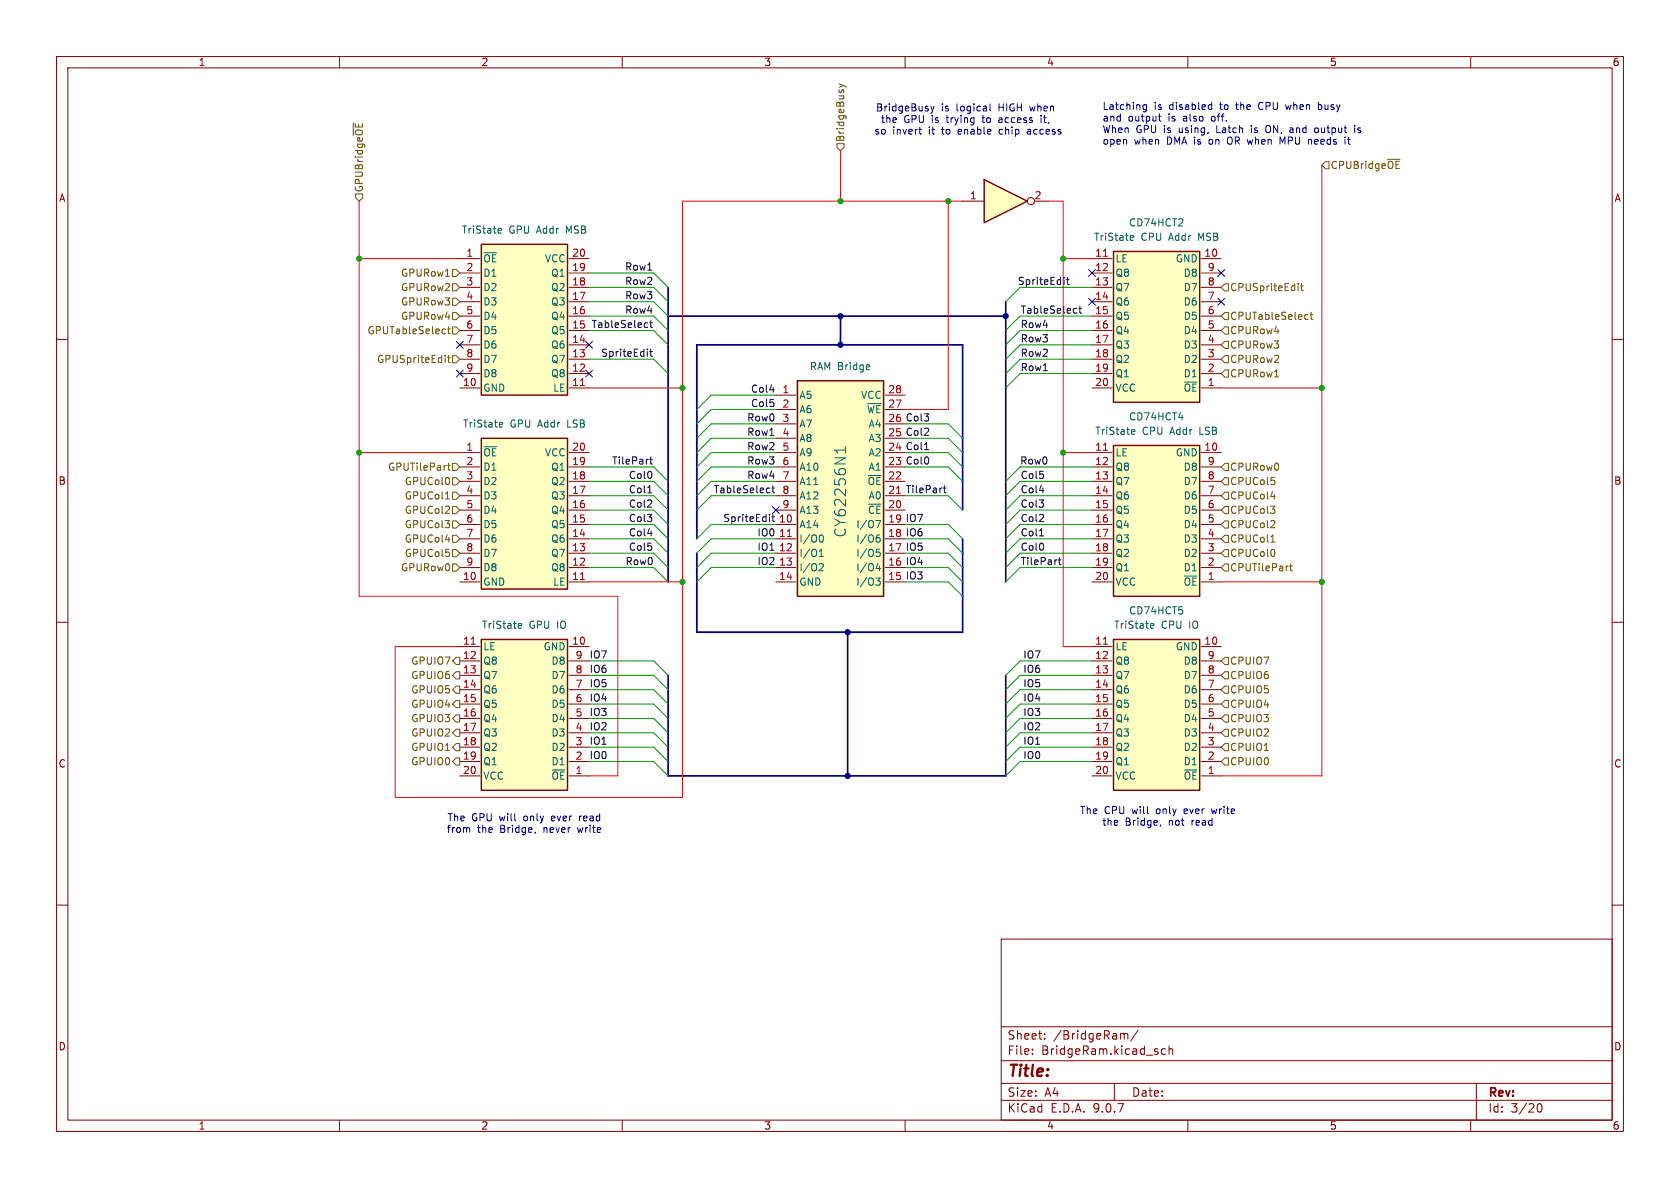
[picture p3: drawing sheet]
<svg xmlns="http://www.w3.org/2000/svg" width="297mm" height="210mm" viewBox="0 0 297 210" stroke-linecap="round" stroke-linejoin="round" font-family="sans-serif">
<g fill="none" stroke="#840000" stroke-width=".18">
<path d="M10 10h277v190h-277zM12 12h273v186h-273zM60 10v2M110 10v2M160 10v2M210 10v2M260 10v2M10 60h2M285 60h2M10 110h2M285 110h2M10 160h2"/>
<path d="M177 166h108v32h-108zM285 160h2M60 198v2M110 198v2M160 198v2M177 194.5h108M177 191.5h108M177 187.5h108M177 181.5h108M182.5 186.3v.1M182.5 185.5v.1M184.7 183.6v.1"/>
<path d="M184.7 182.8v.1M197 191.5v3M198.5 182.7l.2 .2M198.7 182.9v.8M198.7 182.9l.3-.2 .3 .1 .1 .9M201.2 182.1l-1.3 2M206 185.5l-.4-.1-.3 .3v.4l.2 .2h.5M206.7 185.5l.2-.1 .3 .1 .1 .9M206.7 184.9v1.5M210 198v2M260 198v2M261 191.5v6.5"/>
<path d="M271.7 195.7l.2-.5 .2-.1a.81 .81 0 0 1 .6 .6 .81 .81 0 0 1-.3 .8h-.4l-.3-.5"/>
</g>
<path d="M85.1 77.5h15.2v26.6h-15.2z" fill="#ffffc2"/>
<path d="M85.1 77.5h15.2v26.6h-15.2z" fill="none" stroke="#840000" stroke-width=".25"/>
<g fill="none" stroke="#840000" stroke-width=".18">
<path d="M81.3 80h3.5M81.3 82.6h3.5M81.3 85.1h3.5M81.3 87.6h3.5M81.3 90.2h3.5M81.3 92.7h3.5M81.3 95.3h3.5M81.3 97.8h3.5M100.6 80h3.5M100.6 82.6h3.5M100.6 85.1h3.5M100.6 87.6h3.5"/>
<path d="M100.6 90.2h3.5M100.6 92.7h3.5M100.6 95.3h3.5M100.6 97.8h3.5M81.3 100.3h3.5M81.3 102.9h3.5M100.6 100.3h3.5M100.6 102.9h3.5"/>
</g>
<path d="M102.6 102.5h.7" fill="none" stroke="#a90000" stroke-width=".18"/>
<path d="M88.4 74.7h.4l.1 .3-.6 .1M88.8 75.4l-.4 .1" fill="none" stroke="#006464" stroke-width=".18"/>
<path d="M85.1 113h15.2v26.7h-15.2z" fill="#ffffc2"/>
<path d="M85.1 113h15.2v26.7h-15.2z" fill="none" stroke="#840000" stroke-width=".25"/>
<g fill="none" stroke="#840000" stroke-width=".18">
<path d="M81.3 119.4h3.5M81.3 116.8h3.5M81.3 114.3h3.5M100.6 119.4h3.5M100.6 116.8h3.5M100.6 114.3h3.5M81.3 137.2h3.5M81.3 134.6h3.5M81.3 132.1h3.5M81.3 129.5h3.5M81.3 127h3.5M81.3 124.5h3.5"/>
<path d="M81.3 121.9h3.5M100.6 137.2h3.5M100.6 134.6h3.5M100.6 132.1h3.5M100.6 129.5h3.5M100.6 127h3.5M100.6 124.5h3.5M100.6 121.9h3.5"/>
</g>
<path d="M83.3 113.9h.7" fill="none" stroke="#a90000" stroke-width=".18"/>
<path d="M91.8 110.2l.4 .1v.2l-.6 .1M92.2 111l-.4 .1" fill="none" stroke="#006464" stroke-width=".18"/>
<path d="M174 31.8l7.6 3.8-7.6 3.8z" fill="#ffffc2"/>
<path d="M174 31.8l7.6 3.8-7.6 3.8z" fill="none" stroke="#840000" stroke-width=".25"/>
<g fill="none" stroke="#840000" stroke-width=".18">
<path d="M170.2 35.6h3.8M182.9 35.6h2.5"/>
<circle cx="182.2" cy="35.6" r=".63"/>
</g>
<path d="M85.1 43.2h15.2v26.7h-15.2z" fill="#ffffc2"/>
<path d="M85.1 43.2h15.2v26.7h-15.2z" fill="none" stroke="#840000" stroke-width=".25"/>
<g fill="none" stroke="#840000" stroke-width=".18">
<path d="M81.3 45.7h3.5M81.3 48.3h3.5M81.3 50.8h3.5M81.3 53.3h3.5M81.3 55.9h3.5M81.3 58.4h3.5M100.6 45.7h3.5M100.6 48.3h3.5M100.6 50.8h3.5M100.6 53.3h3.5M100.6 55.9h3.5M100.6 58.4h3.5"/>
<path d="M81.3 61h3.5M81.3 63.5h3.5M81.3 66h3.5M81.3 68.6h3.5M100.6 61h3.5M100.6 63.5h3.5M100.6 66h3.5M100.6 68.6h3.5"/>
</g>
<path d="M102.6 68.2h.7" fill="none" stroke="#a90000" stroke-width=".18"/>
<path d="M88.2 40.4h.4l.1 .3-.6 .1M88.6 41.2h-.4" fill="none" stroke="#006464" stroke-width=".18"/>
<path d="M196.8 113h15.3v26.7h-15.3z" fill="#ffffc2"/>
<path d="M196.8 113h15.3v26.7h-15.3z" fill="none" stroke="#840000" stroke-width=".25"/>
<g fill="none" stroke="#840000" stroke-width=".18">
<path d="M193 119.4h3.6M193 116.8h3.6M193 114.3h3.6M212.3 119.4h3.6M212.3 116.8h3.6M212.3 114.3h3.6M193 137.2h3.6M193 134.6h3.6M193 132.1h3.6M193 129.5h3.6M193 127h3.6M193 124.5h3.6"/>
<path d="M193 121.9h3.6M212.3 137.2h3.6M212.3 134.6h3.6M212.3 132.1h3.6M212.3 129.5h3.6M212.3 127h3.6M212.3 124.5h3.6M212.3 121.9h3.6"/>
</g>
<path d="M195.1 113.9h.7" fill="none" stroke="#a90000" stroke-width=".18"/>
<path d="M203.6 110.2l.3 .1 .1 .2-.6 .1M203.9 111l-.3 .1" fill="none" stroke="#006464" stroke-width=".18"/>
<path d="M196.8 78.7h15.3v26.7h-15.3z" fill="#ffffc2"/>
<path d="M196.8 78.7h15.3v26.7h-15.3z" fill="none" stroke="#840000" stroke-width=".25"/>
<g fill="none" stroke="#840000" stroke-width=".18">
<path d="M193 97.8h3.6M193 95.3h3.6M193 92.7h3.6M193 90.2h3.6M193 87.6h3.6M193 85.1h3.6M193 82.6h3.6M193 80h3.6M212.3 97.8h3.6M212.3 95.3h3.6M212.3 92.7h3.6M212.3 90.2h3.6"/>
<path d="M212.3 87.6h3.6M212.3 85.1h3.6M212.3 82.6h3.6M212.3 80h3.6M193 102.9h3.6M193 100.3h3.6M212.3 102.9h3.6M212.3 100.3h3.6"/>
</g>
<path d="M195.1 79.6h.7" fill="none" stroke="#a90000" stroke-width=".18"/>
<path d="M200.2 75.9l.4 .1v.2l-.6 .2M200.6 76.7l-.4 .1" fill="none" stroke="#006464" stroke-width=".18"/>
<path d="M196.8 44.5h15.3v26.6h-15.3z" fill="#ffffc2"/>
<path d="M196.8 44.5h15.3v26.6h-15.3z" fill="none" stroke="#840000" stroke-width=".25"/>
<g fill="none" stroke="#840000" stroke-width=".18">
<path d="M193 58.4h3.6M193 55.9h3.6M193 53.3h3.6M193 50.8h3.6M193 48.3h3.6M193 45.7h3.6M212.3 58.4h3.6M212.3 55.9h3.6M212.3 53.3h3.6M212.3 50.8h3.6M212.3 48.3h3.6M212.3 45.7h3.6"/>
<path d="M193 68.6h3.6M193 66h3.6M193 63.5h3.6M193 61h3.6M212.3 68.6h3.6M212.3 66h3.6M212.3 63.5h3.6M212.3 61h3.6"/>
</g>
<path d="M195.1 45.3h.7" fill="none" stroke="#a90000" stroke-width=".18"/>
<path d="M200 41.6l.4 .1v.2l-.6 .2M200.4 42.4l-.4 .1" fill="none" stroke="#006464" stroke-width=".18"/>
<path d="M141 67.3h15.2v38.1h-15.2z" fill="#ffffc2"/>
<path d="M141 67.3h15.2v38.1h-15.2z" fill="none" stroke="#840000" stroke-width=".25"/>
<g fill="none" stroke="#840000" stroke-width=".18">
<path d="M137.2 69.9h3.5M137.2 72.4h3.5M137.2 74.9h3.5M137.2 77.5h3.5M156.5 69.9h3.5M156.5 72.4h3.5M156.5 74.9h3.5M156.5 77.5h3.5M137.2 80h3.5M137.2 82.6h3.5M137.2 85.1h3.5M137.2 87.6h3.5"/>
<path d="M137.2 90.2h3.5M137.2 92.7h3.5M137.2 95.3h3.5M137.2 97.8h3.5M156.5 80h3.5M156.5 82.6h3.5M156.5 85.1h3.5M156.5 87.6h3.5M156.5 90.2h3.5M156.5 92.7h3.5M156.5 95.3h3.5M156.5 97.8h3.5"/>
<path d="M137.2 100.3h3.5M137.2 102.9h3.5M156.5 100.3h3.5M156.5 102.9h3.5"/>
</g>
<g fill="none" stroke="#006464" stroke-width=".18">
<path d="M149.5 79v1.1M149.5 79.6h-1.9l.5 .5M153.7 64.6l.1 .2-.6 .1M144.8 98.4h.8M144.8 97.5l.4-.4v1.3M145 94.6h.1a.68 .68 0 0 1 .5 .6 .68 .68 0 0 1-.5 .6h-.1M145 99.6l.4 .1 .2 .3-.8 .9h.8M154.8 92h.9l-.6 1.3M154.9 97.1h.7M155.1 97.6h.3l.2 .2-.1 .5-.4 .1M155.1 95h.3l.2 .3v.4l-.5 .1M155.2 99.6l-.3 .9h.8"/>
<path d="M155.5 94.6h-.4M154.8 102.2h.8l-.4 .5 .4 .1v.4l-.2 .2h-.4M155.5 100.1v.8"/>
</g>
<path d="M139.2 94.8h.7" fill="none" stroke="#a90000" stroke-width=".18"/>
<g fill="none" stroke="#725600" stroke-width=".18">
<path d="M148.3 14.8l.9 .3M149.2 15.1l-.9 .3M149.2 15.1l.4 .3M62.9 34.3h1.2v.6l-.6 .7-.6-.7zM148 25.4h1.2v.6l-.6 .7-.6-.7zM234.3 28.6h.6v1.2h-.6l-.6-.6zM78.4 58.2h.4M78.8 58.9l-.4 .1M78.8 48.8h.7M79.1 58.2h.5M79.3 57.7v1.1l.3 .2M80 57.8h.6l.7 .6-.7 .7h-.6z"/>
<path d="M80 47.6h.6l.7 .7-.7 .6h-.6zM80 52.7h.6l.7 .6-.7 .7h-.6zM80 50.2h.6l.7 .6-.7 .6h-.6zM80 55.2h.6l.7 .7-.7 .6h-.6zM215.9 50.8l.6-.6h.7v1.2h-.7zM216.5 55.2h.7v1.3h-.7l-.6-.6zM216.5 57.8h.7v1.3h-.7l-.6-.7zM229.5 50.1v.1M229.5 50.5v.9M229.9 50.5h.5M230.1 50.1v1.1l.3 .2M230.9 55.6l.3 .1"/>
<path d="M231.2 56.4l-.3 .1M231.6 55.6h.5M231.8 55.2v1.1l.3 .2M78.7 62.8v.1M78.7 63.2v.9M79.1 63.2h.5M79.3 62.8v1.1l.3 .2M80 62.9h.6l.7 .6-.7 .6h-.6zM215.9 66l.6-.6h.7v1.3h-.7zM215.9 61l.6-.7h.7v1.3h-.7zM216.5 62.9h.7v1.2h-.7l-.6-.6zM225.3 66.6h.7"/>
<path d="M78.7 90.7h.8M78.8 88.2h.7M78.8 95.4h.7M79.1 82.3h.5M79.3 81.9v1l.3 .2M79.4 84.6v.8M79.4 89.6v.4M79.4 97.7v.5M80 99.7h.6l.7 .6-.7 .7h-.6zM80 87h.6l.7 .6-.7 .7h-.6zM80 84.5h.6l.7 .6-.7 .6h-.6zM80 81.9h.6l.7 .7-.7 .6h-.6z"/>
<path d="M80 92.1h.6l.7 .6-.7 .6h-.6zM80 89.5h.6l.7 .7-.7 .6h-.6zM80 97.2h.6l.7 .6-.7 .6h-.6zM80 94.6h.6l.7 .7-.7 .6h-.6zM215.9 95.3l.6-.7h.7v1.3h-.7zM215.9 85.1l.6-.6h.7v1.2h-.7zM216.5 92.1h.7v1.2h-.7l-.6-.6zM216.5 87h.7v1.3h-.7l-.6-.7zM216.5 97.2h.7v1.2h-.7l-.6-.6zM216.5 81.9h.7v1.3h-.7l-.6-.6zM216.5 89.5h.7v1.3h-.7l-.6-.6zM224.6 89.5h.8l-.4 .5"/>
<path d="M224.7 87.8h.7M224.7 95.8h.7M224.7 84.4h.6M224.9 94.7l.1-.1v1.2M225.3 92.1l.1 .2-.1 .3-.7 .7h.8M225.3 84.9l.1 .2-.1 .5M225.3 90l.1 .2-.1 .5M225.3 97.2l.1 .4-.1 .6M228.2 99.6v1.1l.3 .2M80.6 118.7h.7v1.3h-.7l-.6-.6zM80.6 116.2h.7v1.3h-.7l-.6-.7zM215.9 119.4l.6-.7h.7v1.3h-.7z"/>
<path d="M215.9 100.3l.6-.6h.7v1.3h-.7zM216.5 116.2h.7v1.3h-.7l-.6-.7zM228 100.1h.5M80 127l.6-.6h.7v1.2h-.7zM80.6 123.8h.7v1.3h-.7l-.6-.6zM80.6 121.3h.7v1.3h-.7l-.6-.7zM80.6 128.9h.7v1.3h-.7l-.6-.7zM80.6 131.4h.7v1.3h-.7l-.6-.6zM80.6 134h.7v1.3h-.7l-.6-.7zM215.9 134.6l.6-.6h.7v1.3h-.7zM215.9 124.5l.6-.7h.7v1.3h-.7zM216.5 126.4h.7v1.2h-.7l-.6-.6z"/>
<path d="M216.5 131.4h.7v1.3h-.7l-.6-.6zM216.5 128.9h.7v1.3h-.7l-.6-.7zM216.5 121.3h.7v1.3h-.7l-.6-.7zM223.5 132.7h.7"/>
</g>
<g fill="none" stroke="#0f0f0f" stroke-width=".18">
<path d="M114.4 57.1h.1M114.5 57.8l-.1 .1M114.5 47.7h.7M114.9 57.1h.4M115 56.6v1.1l.3 .2M188.1 49v.1M188.1 49.4v.9M188.5 49.4h.5M188.7 49v1.1l.3 .2M190.2 54.5l.2 .1M190.4 55.3l-.2 .1M190.7 54.5h.5"/>
<path d="M190.9 54.1v1.1l.3 .2M114.4 61.7v.1M114.4 62.1v.9M114.9 62.1h.4M115 61.7v1.1l.3 .2M136.1 68.9h.8M136.1 77h.7M163.4 79.5h.8M184.4 65.5h.8M114.5 94.3h.8M114.5 87.1h.7M114.9 81.2h.4"/>
<path d="M115 80.8v1.1l.3 .1M136 86.3h.1M136 90.9v.1M136 91.4v.8M136.1 87.1h-.1M136.5 86.3h.4M136.5 91.4h.4M136.6 85.8v1.1l.3 .2M136.6 90.9v1.1l.3 .2M166.8 86.3h.5M167 85.8v1.1l.3 .2M183.8 94.7h.7"/>
<path d="M183.8 86.7h.8M187.1 99h.5M187.3 98.5v1.1l.3 .2"/>
</g>
<path d="M118.1 55.9h59.7M118.1 50.8v52.1M148.6 55.9v5.1M177.8 53.3v49.6M170.2 90.2v-29.2h-47v34.3M170.2 95.3v16.5h-47v-14M118.1 119.4v17.8h59.7v-17.8M149.9 111.8v25.4" fill="none" stroke="#000084" stroke-width=".3"/>
<g fill="none" stroke="#ff0200" stroke-width=".18">
<path d="M63.5 35.6v69.8h45.7v31.8h-5.1M148.6 26.7v8.9M167.6 35.6v36.8h-7.6M170.2 35.6h-49.6v105.4h-50.8v-26.7h11.5M185.4 35.6h2.6v78.7h5M233.7 29.2v108h-17.8M63.5 45.7h17.8M188 45.7h5M104.1 68.6h16.5M215.9 68.6h17.8M63.5 80h17.8M188 80h5"/>
<path d="M104.1 102.9h16.5M215.9 102.9h17.8"/>
</g>
<g fill="none" stroke="#009600" stroke-width=".18">
<path d="M104.1 58.4h11.5l2.5 2.6M104.1 48.3h11.5l2.5 2.5M104.1 55.9h11.5l2.5 2.5M104.1 50.8h11.5l2.5 2.5M104.1 53.3h11.5l2.5 2.6M193 58.4h-12.7l-2.5 2.6M193 55.9h-12.7l-2.5 2.5M193 50.8h-12.7l-2.5 2.5M104.1 63.5h11.5l2.5 2.5M137.2 77.5h-11.5l-2.5 2.5M137.2 74.9h-11.5l-2.5 2.6M137.2 69.9h-11.5l-2.5 2.5"/>
<path d="M137.2 72.4h-11.5l-2.5 2.5M160 77.5h7.6l2.6 2.5M160 74.9h7.6l2.6 2.6M193 63.5h-12.7l-2.5 2.5M193 66h-12.7l-2.5 2.6M193 61h-12.7l-2.5 2.5M104.1 97.8h11.5l2.5 2.5M104.1 95.3h11.5l2.5 2.5M104.1 92.7h11.5l2.5 2.6M104.1 82.6h11.5l2.5 2.5M104.1 85.1h11.5l2.5 2.5M104.1 87.6h11.5l2.5 2.6"/>
<path d="M104.1 90.2h11.5l2.5 2.5M137.2 97.8h-11.5l-2.5 2.5M137.2 95.3h-11.5l-2.5 2.5M137.2 92.7h-11.5l-2.5 2.6M137.2 82.6h-11.5l-2.5 2.5M137.2 80h-11.5l-2.5 2.6M137.2 85.1h-11.5l-2.5 2.5M137.2 87.6h-11.5l-2.5 2.6M160 97.8h7.6l2.6 2.5M160 95.3h7.6l2.6 2.5M160 92.7h7.6l2.6 2.6M160 82.6h7.6l2.6 2.5"/>
<path d="M160 80h7.6l2.6 2.6M160 87.6h7.6l2.6 2.6M193 97.8h-12.7l-2.5 2.5M193 95.3h-12.7l-2.5 2.5M193 92.7h-12.7l-2.5 2.6M193 82.6h-12.7l-2.5 2.5M193 85.1h-12.7l-2.5 2.5M193 87.6h-12.7l-2.5 2.6M193 90.2h-12.7l-2.5 2.5M104.1 100.3h11.5l2.5 2.6M104.1 116.8h11.5l2.5 2.6M104.1 119.4h11.5l2.5 2.5"/>
<path d="M137.2 100.3h-11.5l-2.5 2.6M160 102.9h7.6l2.6 2.5M160 100.3h7.6l2.6 2.6M193 100.3h-12.7l-2.5 2.6M193 116.8h-12.7l-2.5 2.6M193 119.4h-12.7l-2.5 2.5M104.1 134.6h11.5l2.5 2.6M104.1 132.1h11.5l2.5 2.5M104.1 129.5h11.5l2.5 2.6M104.1 127h11.5l2.5 2.5M104.1 121.9h11.5l2.5 2.6M104.1 124.5h11.5l2.5 2.5"/>
<path d="M193 134.6h-12.7l-2.5 2.6M193 132.1h-12.7l-2.5 2.5M193 129.5h-12.7l-2.5 2.6M193 127h-12.7l-2.5 2.5M193 121.9h-12.7l-2.5 2.6M193 124.5h-12.7l-2.5 2.5"/>
</g>
<g fill="none" stroke="#000084" stroke-width=".18">
<path d="M192.4 52.7l1.2 1.2M192.4 47.7l1.2 1.2M193.6 52.7l-1.2 1.2M193.6 47.7l-1.2 1.2M215.3 52.7l1.2 1.2M215.3 47.7l1.2 1.2M216.5 52.7l-1.2 1.2M216.5 47.7l-1.2 1.2M80.7 65.4l1.2 1.2M80.7 60.4l1.2 1.2M81.9 65.4l-1.2 1.2M81.9 60.4l-1.2 1.2"/>
<path d="M103.5 60.4l1.2 1.2M103.5 65.4l1.2 1.2M104.7 60.4l-1.2 1.2M104.7 65.4l-1.2 1.2M136.6 89.6l1.2 1.2M137.8 89.6l-1.2 1.2"/>
</g>
<g fill="none" stroke="#0000c2" stroke-width=".18">
<path d="M164.5 18.8l.3 .8M164.8 19.6l-.3 .4M165.1 18.8l-.3 .8M175 18.4v1l.2 .2M202.7 18.5v1l-.3 .3-.3-.1M202.7 18.6l-.4-.1-.2 .3 .1 .5h.5M213.8 18.5l.4 .1M214.2 19.3l-.4 .1M214.2 18.1v1.3M222.7 18.2l-.2 .4 .2 .7M227.3 18.5l.2 .9 .3-.6M233.1 18.6l.3-.1 .2 .1"/>
<path d="M233.1 18.1v1.3M233.6 19.2l-.2 .2-.3-.1M162.4 22.9h.5M162.7 23.6l.2 .1M176.7 20.8l-.1 .1M176.7 21.2l-.2 .2 .2 .3M176.9 22.9l-.3 .2v.4l.3 .2M182 22.9h-.3M182.1 23.2h-.3l-.2 .2 .1 .2 .4 .1M184 20.8v.9M204.8 20.6h.5M205 20.1v1.1l.3 .2"/>
<path d="M217.2 24.3a.9 .9 0 0 0 0 1.1M221.2 22.2v.1M221.2 22.6v.8M224.3 22.2a.43 .43 0 0 0-.5 .4v.4a.43 .43 0 0 0 .5 .4M227.2 24.2l-.5 .9-.4-.9v1.3M228.2 22.6l.3 .1M228.6 23.4h-.4M228.6 22.9l-.4 .1M231.7 24.6l.2 .2v.7M232.5 22.7l.3-.1 .3 .2-.1 .5-.2 .1h-.3M238.4 24.2v1.1l.3 .2M239.5 22.2v.1"/>
<path d="M239.5 22.6v.8M240.5 22.7l-.3-.1-.2 .2 .1 .2 .4 .1v.3h-.5M82.9 146.3l.1 .2v.6M94.6 147.1v.2M102.4 144.3v.8M102.7 144.3l-.3 .2M205.2 145.8l-.1 .3M214.2 143l.2 .8"/>
</g>
<g fill="#009600" stroke="#009600" stroke-width=".18">
<circle cx="120.6" cy="68.6" r=".46"/>
<circle cx="63.5" cy="45.7" r=".46"/>
<circle cx="120.6" cy="102.9" r=".46"/>
<circle cx="63.5" cy="80" r=".46"/>
<circle cx="188" cy="45.7" r=".46"/>
<circle cx="148.6" cy="35.6" r=".46"/>
<circle cx="167.6" cy="35.6" r=".46"/>
<circle cx="188" cy="80" r=".46"/>
<circle cx="233.7" cy="102.9" r=".46"/>
<circle cx="233.7" cy="68.6" r=".46"/>
</g>
<g fill="#000084" stroke="#000084" stroke-width=".18">
<circle cx="148.6" cy="61" r=".46"/>
<circle cx="148.6" cy="55.9" r=".46"/>
<circle cx="177.8" cy="55.9" r=".46"/>
<circle cx="149.9" cy="137.2" r=".46"/>
<circle cx="149.9" cy="111.8" r=".46"/>
</g>
<text font-size="2.8" fill="#840000" x="178" y="190.9">Title:</text>
<text font-size="2.7" fill="#006464" x="149.8" y="95.1" transform="rotate(-90 149.8 95.1)">CY62256N1</text>
<g font-size="2.1" fill="#840000">
<text x="178" y="184">Sheet:</text>
<text x="186.2" y="184">/BridgeRam/</text>
<text x="178" y="186.7">File:</text>
<text x="184.1" y="186.7">BridgeRam.kicad_sch</text>
<text x="178" y="196.9">KiCad</text>
<text x="178" y="194.1">Size:</text>
<text x="184.7" y="194.1">A4</text>
<text x="185.7" y="196.9">E.D.A.</text>
<text x="193.3" y="196.9">9.0.7</text>
<text x="200" y="194.1">Date:</text>
<text x="263" y="194.3">Rev:</text>
<text x="263" y="196.9">Id:</text>
<text x="267.1" y="196.9">3/20</text>
</g>
<g font-size="1.8" fill="#840000">
<text x="35" y="11.9">1</text>
<text x="85" y="11.9">2</text>
<text x="135" y="11.9">3</text>
<text x="185" y="11.9">4</text>
<text x="235" y="11.9">5</text>
<text x="285" y="11.9">6</text>
<text x="10.3" y="35.9">A</text>
<text x="285.3" y="35.9">A</text>
<text x="10.3" y="85.9">B</text>
<text x="285.3" y="85.9">B</text>
<text x="10.3" y="135.9">C</text>
<text x="285.3" y="135.9">C</text>
<text x="10.3" y="185.9">D</text>
<text x="285.3" y="185.9">D</text>
<text x="35" y="199.9">1</text>
<text x="85" y="199.9">2</text>
<text x="135" y="199.9">3</text>
<text x="185" y="199.9">4</text>
<text x="235" y="199.9">5</text>
<text x="285" y="199.9">6</text>
</g>
<g font-size="1.8" fill="#0000c2">
<text x="154.5" y="24">so</text>
<text x="154.8" y="19.9">BridgeBusy</text>
<text x="155.6" y="21.9">the</text>
<text x="157.8" y="24">invert</text>
<text x="159.8" y="21.9">GPU is</text>
<text x="164.3" y="24">it</text>
<text x="166.4" y="19.9">is</text>
<text x="166.8" y="24">to</text>
<text x="167.6" y="21.9">trying</text>
<text x="169.2" y="19.9">logical</text>
<text x="169.9" y="24">enable</text>
<text x="174.2" y="21.9">to</text>
<text x="176.8" y="19.9">HIGH</text>
<text x="177.2" y="21.9">access</text>
<text x="177.3" y="24">chip</text>
<text x="182.5" y="24">access</text>
<text x="182.6" y="19.9">when</text>
<text x="184.9" y="21.9">it,</text>
<text x="194.8" y="19.6">Latching</text>
<text x="194.8" y="21.7">and</text>
<text x="194.8" y="23.7">When</text>
<text x="199.4" y="21.7">output</text>
<text x="200.8" y="23.7">GPU is</text>
<text x="204" y="19.6">is</text>
<text x="206.7" y="21.7">is</text>
<text x="206.8" y="19.6">disabled</text>
<text x="208.7" y="23.7">using,</text>
<text x="209.5" y="21.7">also</text>
<text x="214.6" y="21.7">off.</text>
<text x="215.5" y="23.7">Latch</text>
<text x="216" y="19.6">to</text>
<text x="219" y="19.6">the</text>
<text x="221.8" y="23.7">is</text>
<text x="223.2" y="19.6">CPU</text>
<text x="224.6" y="23.7">ON,</text>
<text x="228.2" y="19.6">when</text>
<text x="229.1" y="23.7">and</text>
<text x="233.7" y="23.7">output</text>
<text x="234.1" y="19.6">busy</text>
<text x="194.8" y="25.8">open</text>
<text x="200.5" y="25.8">when</text>
<text x="206.4" y="25.8">DMA is</text>
<text x="214.2" y="25.8">on</text>
<text x="217.7" y="25.8">OR when</text>
<text x="227.3" y="25.8">MPU</text>
<text x="232.5" y="25.8">needs</text>
<text x="78.9" y="147.4">from</text>
<text x="79" y="145.4">The</text>
<text x="83.4" y="145.4">GPU will</text>
<text x="84.4" y="147.4">the</text>
<text x="88.5" y="147.4">Bridge,</text>
<text x="92.9" y="145.4">only</text>
<text x="96.4" y="147.4">never</text>
<text x="98" y="145.4">ever</text>
<text x="102.6" y="147.4">write</text>
<text x="103.1" y="145.4">read</text>
<text x="190.8" y="144.1">The</text>
<text x="194.8" y="146.2">the</text>
<text x="195.2" y="144.1">CPU</text>
<text x="198.9" y="146.2">Bridge,</text>
<text x="200.3" y="144.1">will</text>
<text x="204.7" y="144.1">only</text>
<text x="206.7" y="146.2">not</text>
<text x="209.8" y="144.1">ever</text>
<text x="210.9" y="146.2">read</text>
<text x="214.9" y="144.1">write</text>
</g>
<g font-size="1.8" fill="#725600">
<text x="149.5" y="25.2" transform="rotate(-90 149.5 25.2)">BridgeBusy</text>
<text x="64.4" y="34.1" transform="rotate(-90 64.4 34.1)">GPUBridge~{OE}</text>
<text x="235.1" y="30.1">CPUBridge~{OE}</text>
<text x="70.8" y="49.1">GPURow1</text>
<text x="70.8" y="51.7">GPURow2</text>
<text x="217.4" y="51.7">CPUSpriteEdit</text>
<text x="64.9" y="59.3">GPUTableSelect</text>
<text x="70.8" y="54.2">GPURow3</text>
<text x="70.8" y="56.7">GPURow4</text>
<text x="217.4" y="56.7">CPUTableSelect</text>
<text x="217.4" y="59.3">CPURow4</text>
<text x="66.6" y="64.4">GPUSpriteEdit</text>
<text x="217.4" y="64.4">CPURow2</text>
<text x="217.4" y="61.8">CPURow3</text>
<text x="217.4" y="66.9">CPURow1</text>
<text x="68.5" y="83.4">GPUTilePart</text>
<text x="217.4" y="83.4">CPURow0</text>
<text x="71.5" y="88.5">GPUCol1</text>
<text x="71.5" y="86">GPUCol0</text>
<text x="217.4" y="88.5">CPUCol4</text>
<text x="217.4" y="86">CPUCol5</text>
<text x="71.5" y="93.6">GPUCol3</text>
<text x="71.5" y="91">GPUCol2</text>
<text x="217.4" y="93.6">CPUCol2</text>
<text x="217.4" y="91">CPUCol3</text>
<text x="70.8" y="101.2">GPURow0</text>
<text x="71.5" y="98.7">GPUCol5</text>
<text x="71.5" y="96.1">GPUCol4</text>
<text x="217.4" y="98.7">CPUCol0</text>
<text x="217.4" y="96.1">CPUCol1</text>
<text x="217.4" y="101.2">CPUTilePart</text>
<text x="72.6" y="117.7">GPUIO7</text>
<text x="217.4" y="117.7">CPUIO7</text>
<text x="72.6" y="125.3">GPUIO4</text>
<text x="72.6" y="120.2">GPUIO6</text>
<text x="72.6" y="122.8">GPUIO5</text>
<text x="217.4" y="120.2">CPUIO6</text>
<text x="217.4" y="125.3">CPUIO4</text>
<text x="217.4" y="122.8">CPUIO5</text>
<text x="72.6" y="127.9">GPUIO3</text>
<text x="72.6" y="130.4">GPUIO2</text>
<text x="217.4" y="127.9">CPUIO3</text>
<text x="217.4" y="130.4">CPUIO2</text>
<text x="72.6" y="132.9">GPUIO1</text>
<text x="72.6" y="135.5">GPUIO0</text>
<text x="217.4" y="132.9">CPUIO1</text>
<text x="217.4" y="135.5">CPUIO0</text>
</g>
<g font-size="1.8" fill="#a90000">
<text x="171.4" y="35.3">1</text>
<text x="182.8" y="35.3">2</text>
<text x="82.4" y="45.5">1</text>
<text x="101.1" y="45.5">20</text>
<text x="193.5" y="45.5">11</text>
<text x="212.8" y="45.5">10</text>
<text x="82.4" y="48">2</text>
<text x="82.4" y="50.5">3</text>
<text x="82.4" y="53.1">4</text>
<text x="101.1" y="48">19</text>
<text x="101.1" y="50.5">18</text>
<text x="101.1" y="53.1">17</text>
<text x="193.5" y="53.1">14</text>
<text x="193.5" y="50.5">13</text>
<text x="193.5" y="48">12</text>
<text x="213.4" y="53.1">7</text>
<text x="213.4" y="50.5">8</text>
<text x="213.4" y="48">9</text>
<text x="82.4" y="55.6">5</text>
<text x="82.4" y="58.2">6</text>
<text x="101.1" y="55.6">16</text>
<text x="101.1" y="58.2">15</text>
<text x="193.5" y="58.2">16</text>
<text x="193.5" y="55.6">15</text>
<text x="213.4" y="58.2">5</text>
<text x="213.4" y="55.6">6</text>
<text x="82.4" y="60.7">7</text>
<text x="82.4" y="63.2">8</text>
<text x="82.4" y="65.8">9</text>
<text x="101.1" y="60.7">14</text>
<text x="101.1" y="63.2">13</text>
<text x="101.1" y="65.8">12</text>
<text x="193.5" y="65.8">19</text>
<text x="193.5" y="63.2">18</text>
<text x="193.5" y="60.7">17</text>
<text x="213.4" y="65.8">2</text>
<text x="213.4" y="63.2">3</text>
<text x="213.4" y="60.7">4</text>
<text x="81.7" y="68.3">10</text>
<text x="101.1" y="68.3">11</text>
<text x="138.2" y="69.6">1</text>
<text x="156.9" y="69.6">28</text>
<text x="193.5" y="68.3">20</text>
<text x="213.4" y="68.3">1</text>
<text x="138.2" y="72.1">2</text>
<text x="138.2" y="74.7">3</text>
<text x="138.2" y="77.2">4</text>
<text x="153.2" y="73.3">~{WE}</text>
<text x="156.9" y="72.1">27</text>
<text x="82.4" y="79.8">1</text>
<text x="82.4" y="82.3">2</text>
<text x="101.1" y="79.8">20</text>
<text x="101.1" y="82.3">19</text>
<text x="138.2" y="79.8">5</text>
<text x="138.2" y="82.3">6</text>
<text x="193.5" y="82.3">12</text>
<text x="193.5" y="79.8">11</text>
<text x="212.8" y="79.8">10</text>
<text x="213.4" y="82.3">9</text>
<text x="82.4" y="84.8">3</text>
<text x="82.4" y="87.4">4</text>
<text x="82.4" y="89.9">5</text>
<text x="101.1" y="84.8">18</text>
<text x="101.1" y="87.4">17</text>
<text x="101.1" y="89.9">16</text>
<text x="138.2" y="84.8">7</text>
<text x="138.2" y="87.4">8</text>
<text x="138.2" y="89.9">9</text>
<text x="153.3" y="86">~{OE}</text>
<text x="156.9" y="84.8">22</text>
<text x="156.9" y="89.9">20</text>
<text x="193.5" y="89.9">15</text>
<text x="193.5" y="87.4">14</text>
<text x="193.5" y="84.8">13</text>
<text x="213.4" y="89.9">6</text>
<text x="213.4" y="87.4">7</text>
<text x="213.4" y="84.8">8</text>
<text x="82.4" y="92.5">6</text>
<text x="82.4" y="95">7</text>
<text x="101.1" y="92.5">15</text>
<text x="101.1" y="95">14</text>
<text x="137.6" y="92.5">10</text>
<text x="137.6" y="95">11</text>
<text x="153.3" y="91">~{CE}</text>
<text x="193.5" y="95">17</text>
<text x="193.5" y="92.5">16</text>
<text x="213.4" y="95">4</text>
<text x="213.4" y="92.5">5</text>
<text x="82.4" y="97.5">8</text>
<text x="82.4" y="100.1">9</text>
<text x="101.1" y="97.5">13</text>
<text x="101.1" y="100.1">12</text>
<text x="137.6" y="97.5">12</text>
<text x="137.6" y="100.1">13</text>
<text x="193.5" y="100.1">19</text>
<text x="193.5" y="97.5">18</text>
<text x="213.4" y="100.1">2</text>
<text x="213.4" y="97.5">3</text>
<text x="81.7" y="102.6">10</text>
<text x="101.1" y="102.6">11</text>
<text x="137.6" y="102.6">14</text>
<text x="193.5" y="102.6">20</text>
<text x="213.4" y="102.6">1</text>
<text x="81.7" y="119.1">13</text>
<text x="81.7" y="116.6">12</text>
<text x="81.7" y="114">11</text>
<text x="101.1" y="114">10</text>
<text x="101.7" y="119.1">8</text>
<text x="101.7" y="116.6">9</text>
<text x="193.5" y="119.1">13</text>
<text x="193.5" y="116.6">12</text>
<text x="193.5" y="114">11</text>
<text x="212.8" y="114">10</text>
<text x="213.4" y="119.1">8</text>
<text x="213.4" y="116.6">9</text>
<text x="81.7" y="124.2">15</text>
<text x="81.7" y="121.7">14</text>
<text x="101.7" y="124.2">6</text>
<text x="101.7" y="121.7">7</text>
<text x="193.5" y="124.2">15</text>
<text x="193.5" y="121.7">14</text>
<text x="213.4" y="124.2">6</text>
<text x="213.4" y="121.7">7</text>
<text x="81.7" y="131.8">18</text>
<text x="81.7" y="129.3">17</text>
<text x="81.7" y="126.7">16</text>
<text x="101.7" y="131.8">3</text>
<text x="101.7" y="129.3">4</text>
<text x="101.7" y="126.7">5</text>
<text x="193.5" y="131.8">18</text>
<text x="193.5" y="129.3">17</text>
<text x="193.5" y="126.7">16</text>
<text x="213.4" y="131.8">3</text>
<text x="213.4" y="129.3">4</text>
<text x="213.4" y="126.7">5</text>
<text x="81.7" y="136.9">20</text>
<text x="81.7" y="134.4">19</text>
<text x="101.7" y="136.9">1</text>
<text x="101.7" y="134.4">2</text>
<text x="193.5" y="136.9">20</text>
<text x="193.5" y="134.4">19</text>
<text x="213.4" y="136.9">1</text>
<text x="213.4" y="134.4">2</text>
</g>
<g font-size="1.8" fill="#006464">
<text x="81.5" y="41.5">TriState</text>
<text x="90" y="41.5">GPU Addr</text>
<text x="100.4" y="41.5">MSB</text>
<text x="199.5" y="40.2">CD74HCT2</text>
<text x="85.3" y="46.6">~{OE}</text>
<text x="96.2" y="46.6">VCC</text>
<text x="193.3" y="42.8">TriState</text>
<text x="197.1" y="46.6">LE</text>
<text x="201.7" y="42.8">CPU</text>
<text x="206.8" y="42.8">Addr</text>
<text x="207.8" y="46.6">GND</text>
<text x="212.1" y="42.8">MSB</text>
<text x="85.3" y="49.1">D1</text>
<text x="85.3" y="51.7">D2</text>
<text x="97.3" y="49.1">Q1</text>
<text x="97.3" y="51.7">Q2</text>
<text x="197.1" y="51.7">Q7</text>
<text x="197.1" y="49.1">Q8</text>
<text x="209.2" y="51.7">D7</text>
<text x="209.2" y="49.1">D8</text>
<text x="85.3" y="54.2">D3</text>
<text x="85.3" y="56.7">D4</text>
<text x="85.3" y="59.3">D5</text>
<text x="97.3" y="54.2">Q3</text>
<text x="97.3" y="56.7">Q4</text>
<text x="97.3" y="59.3">Q5</text>
<text x="197.1" y="59.3">Q4</text>
<text x="197.1" y="56.7">Q5</text>
<text x="197.1" y="54.2">Q6</text>
<text x="209.2" y="59.3">D4</text>
<text x="209.2" y="56.7">D5</text>
<text x="209.2" y="54.2">D6</text>
<text x="85.3" y="61.8">D6</text>
<text x="85.3" y="64.4">D7</text>
<text x="97.3" y="61.8">Q6</text>
<text x="97.3" y="64.4">Q7</text>
<text x="143.1" y="65.6">RAM Bridge</text>
<text x="197.1" y="64.4">Q2</text>
<text x="197.1" y="61.8">Q3</text>
<text x="209.2" y="64.4">D2</text>
<text x="209.2" y="61.8">D3</text>
<text x="85.3" y="66.9">D8</text>
<text x="85.3" y="69.4">GND</text>
<text x="97.3" y="66.9">Q8</text>
<text x="97.7" y="69.4">LE</text>
<text x="141.2" y="70.7">A5</text>
<text x="152.1" y="70.7">VCC</text>
<text x="197.1" y="69.4">VCC</text>
<text x="197.1" y="66.9">Q1</text>
<text x="209.2" y="69.4">~{OE}</text>
<text x="209.2" y="66.9">D1</text>
<text x="81.8" y="75.8">TriState</text>
<text x="90.2" y="75.8">GPU Addr</text>
<text x="100.6" y="75.8">LSB</text>
<text x="141.2" y="73.3">A6</text>
<text x="141.2" y="75.8">A7</text>
<text x="153.5" y="75.8">A4</text>
<text x="193.5" y="77.1">TriState</text>
<text x="199.5" y="74.5">CD74HCT4</text>
<text x="201.9" y="77.1">CPU</text>
<text x="207" y="77.1">Addr</text>
<text x="212.3" y="77.1">LSB</text>
<text x="85.3" y="80.9">~{OE}</text>
<text x="85.3" y="83.4">D1</text>
<text x="96.2" y="80.9">VCC</text>
<text x="97.3" y="83.4">Q1</text>
<text x="141.2" y="78.3">A8</text>
<text x="141.2" y="80.9">A9</text>
<text x="141.2" y="83.4">A10</text>
<text x="153.5" y="78.3">A3</text>
<text x="153.5" y="80.9">A2</text>
<text x="153.5" y="83.4">A1</text>
<text x="197.1" y="83.4">Q8</text>
<text x="197.1" y="80.9">LE</text>
<text x="207.8" y="80.9">GND</text>
<text x="209.2" y="83.4">D8</text>
<text x="85.3" y="86">D2</text>
<text x="85.3" y="88.5">D3</text>
<text x="97.3" y="86">Q2</text>
<text x="97.3" y="88.5">Q3</text>
<text x="141.2" y="86">A11</text>
<text x="141.2" y="88.5">A12</text>
<text x="153.5" y="88.5">A0</text>
<text x="197.1" y="88.5">Q6</text>
<text x="197.1" y="86">Q7</text>
<text x="209.2" y="88.5">D6</text>
<text x="209.2" y="86">D7</text>
<text x="85.3" y="91">D4</text>
<text x="85.3" y="93.6">D5</text>
<text x="97.3" y="91">Q4</text>
<text x="97.3" y="93.6">Q5</text>
<text x="141.2" y="91">A13</text>
<text x="141.2" y="93.6">A14</text>
<text x="151.3" y="93.6">I/O7</text>
<text x="197.1" y="93.6">Q4</text>
<text x="197.1" y="91">Q5</text>
<text x="209.2" y="93.6">D4</text>
<text x="209.2" y="91">D5</text>
<text x="85.3" y="96.1">D6</text>
<text x="85.3" y="98.7">D7</text>
<text x="85.3" y="101.2">D8</text>
<text x="97.3" y="96.1">Q6</text>
<text x="97.3" y="98.7">Q7</text>
<text x="97.3" y="101.2">Q8</text>
<text x="141.2" y="96.1">I/O0</text>
<text x="141.2" y="98.7">I/O1</text>
<text x="141.2" y="101.2">I/O2</text>
<text x="151.3" y="96.1">I/O6</text>
<text x="151.3" y="98.7">I/O5</text>
<text x="151.3" y="101.2">I/O4</text>
<text x="197.1" y="101.2">Q1</text>
<text x="197.1" y="98.7">Q2</text>
<text x="197.1" y="96.1">Q3</text>
<text x="209.2" y="101.2">D1</text>
<text x="209.2" y="98.7">D2</text>
<text x="209.2" y="96.1">D3</text>
<text x="85.3" y="103.7">GND</text>
<text x="97.7" y="103.7">LE</text>
<text x="141.2" y="103.7">GND</text>
<text x="151.3" y="103.7">I/O3</text>
<text x="197.1" y="103.7">VCC</text>
<text x="209.2" y="103.7">~{OE}</text>
<text x="85.1" y="111.4">TriState</text>
<text x="93.5" y="111.4">GPU IO</text>
<text x="196.9" y="111.4">TriState</text>
<text x="199.5" y="108.8">CD74HCT5</text>
<text x="205.3" y="111.4">CPU</text>
<text x="210.3" y="111.4">IO</text>
<text x="85.3" y="117.7">Q8</text>
<text x="85.3" y="115.2">LE</text>
<text x="96" y="115.2">GND</text>
<text x="97.4" y="117.7">D8</text>
<text x="197.1" y="117.7">Q8</text>
<text x="197.1" y="115.2">LE</text>
<text x="207.8" y="115.2">GND</text>
<text x="209.2" y="117.7">D8</text>
<text x="85.3" y="125.3">Q5</text>
<text x="85.3" y="122.8">Q6</text>
<text x="85.3" y="120.2">Q7</text>
<text x="97.4" y="125.3">D5</text>
<text x="97.4" y="122.8">D6</text>
<text x="97.4" y="120.2">D7</text>
<text x="197.1" y="125.3">Q5</text>
<text x="197.1" y="122.8">Q6</text>
<text x="197.1" y="120.2">Q7</text>
<text x="209.2" y="125.3">D5</text>
<text x="209.2" y="122.8">D6</text>
<text x="209.2" y="120.2">D7</text>
<text x="85.3" y="130.4">Q3</text>
<text x="85.3" y="127.9">Q4</text>
<text x="97.4" y="130.4">D3</text>
<text x="97.4" y="127.9">D4</text>
<text x="197.1" y="130.4">Q3</text>
<text x="197.1" y="127.9">Q4</text>
<text x="209.2" y="130.4">D3</text>
<text x="209.2" y="127.9">D4</text>
<text x="85.3" y="135.5">Q1</text>
<text x="85.3" y="132.9">Q2</text>
<text x="97.4" y="135.5">D1</text>
<text x="97.4" y="132.9">D2</text>
<text x="197.1" y="135.5">Q1</text>
<text x="197.1" y="132.9">Q2</text>
<text x="209.2" y="135.5">D1</text>
<text x="209.2" y="132.9">D2</text>
<text x="85.3" y="138">VCC</text>
<text x="97.4" y="138">~{OE}</text>
<text x="197.1" y="138">VCC</text>
<text x="209.2" y="138">~{OE}</text>
</g>
<g font-size="1.8" fill="#0f0f0f">
<text x="110.4" y="47.9">Row1</text>
<text x="110.4" y="50.5">Row2</text>
<text x="110.4" y="53">Row3</text>
<text x="179.8" y="50.5">SpriteEdit</text>
<text x="104.5" y="58.1">TableSelect</text>
<text x="110.4" y="55.5">Row4</text>
<text x="180.3" y="58.1">Row4</text>
<text x="180.3" y="55.5">TableSelect</text>
<text x="106.2" y="63.2">SpriteEdit</text>
<text x="180.3" y="65.7">Row1</text>
<text x="180.3" y="63.2">Row2</text>
<text x="180.3" y="60.6">Row3</text>
<text x="132.7" y="69.5">Col4</text>
<text x="132" y="74.6">Row0</text>
<text x="132" y="77.1">Row1</text>
<text x="132.7" y="72">Col5</text>
<text x="156.9" y="74.7">26 Col3</text>
<text x="156.9" y="77.2">25 Col2</text>
<text x="108.1" y="82.2">TilePart</text>
<text x="132" y="79.7">Row2</text>
<text x="132" y="82.2">Row3</text>
<text x="156.9" y="79.8">24 Col1</text>
<text x="156.9" y="82.3">23 Col0</text>
<text x="180.3" y="82.2">Row0</text>
<text x="111.1" y="87.3">Col1</text>
<text x="111.1" y="84.7">Col0</text>
<text x="111.1" y="89.8">Col2</text>
<text x="126.1" y="87.3">TableSelect</text>
<text x="132" y="84.7">Row4</text>
<text x="156.9" y="87.4">21 TilePart</text>
<text x="180.3" y="84.7">Col5</text>
<text x="180.3" y="87.3">Col4</text>
<text x="180.3" y="89.8">Col3</text>
<text x="111.1" y="94.9">Col4</text>
<text x="111.1" y="92.4">Col3</text>
<text x="127.8" y="92.4">SpriteEdit</text>
<text x="133.8" y="94.9">IO0</text>
<text x="156.9" y="92.5">19 IO7</text>
<text x="156.9" y="95">18 IO6</text>
<text x="180.3" y="94.9">Col1</text>
<text x="180.3" y="92.4">Col2</text>
<text x="110.5" y="100">Row0</text>
<text x="111.1" y="97.4">Col5</text>
<text x="133.8" y="97.4">IO1</text>
<text x="133.8" y="100">IO2</text>
<text x="156.9" y="97.5">17 IO5</text>
<text x="156.9" y="100.1">16 IO4</text>
<text x="180.3" y="97.4">Col0</text>
<text x="180.3" y="100">TilePart</text>
<text x="156.9" y="102.6">15 IO3</text>
<text x="104.1" y="119">IO6</text>
<text x="104.1" y="116.5">IO7</text>
<text x="180.8" y="116.5">IO7</text>
<text x="180.8" y="119">IO6</text>
<text x="104.1" y="124.1">IO4</text>
<text x="104.1" y="121.6">IO5</text>
<text x="180.8" y="124.1">IO4</text>
<text x="180.8" y="121.6">IO5</text>
<text x="104.1" y="131.7">IO1</text>
<text x="104.1" y="129.2">IO2</text>
<text x="104.1" y="126.7">IO3</text>
<text x="180.8" y="131.7">IO1</text>
<text x="180.8" y="126.7">IO3</text>
<text x="180.8" y="129.2">IO2</text>
<text x="104.1" y="134.3">IO0</text>
<text x="180.8" y="134.3">IO0</text>
</g>
</svg>
